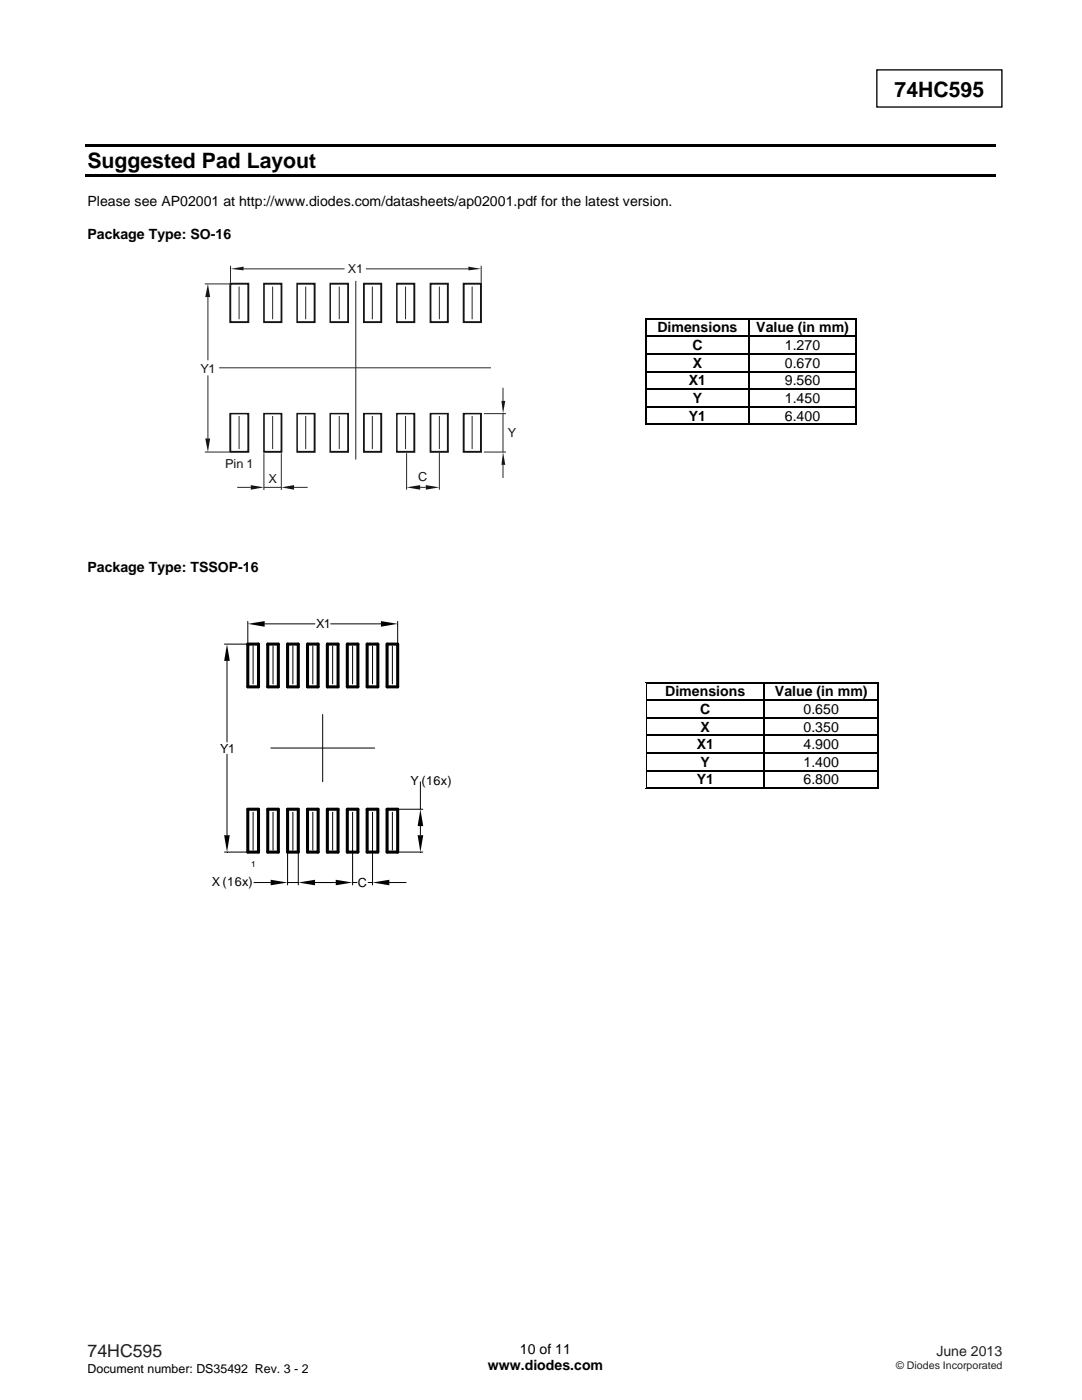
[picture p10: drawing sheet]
<svg xmlns="http://www.w3.org/2000/svg" width="216mm" height="279mm" viewBox="0 0 216 279" stroke-linecap="round" stroke-linejoin="round" font-family="sans-serif">
<path d="M175 13.9h24.9v7.5h-24.9z" fill="none" stroke="#000" stroke-width=".26"/>
<g fill="#000">
<path d="M16.9 28.7h181.7v.6h-181.7zM16.9 34.8h181.7v.5h-181.7zM128.7 63.5l.1 .3zM128.7 63.5l.2 .1zM128.7 67l.1 .3zM128.7 70.5l.1 .3zM128.7 74l.1 .3zM128.7 77.5l.1 .3zM128.9 63.7v.1zM128.9 67v.3zM128.9 70.5v.3zM128.9 74v.3z"/>
<path d="M128.9 77.5v.3zM149.4 63.8h.2zM149.4 63.5l.2 .1zM149.4 63.7l.2 .1zM149.4 67h.2v.3h-.2zM149.4 70.5h.2v.3h-.2zM149.4 74h.2v.3h-.2zM149.4 77.5h.2v.3h-.2zM170.7 63.5l.2 .1zM170.7 63.7l.1 .1zM170.7 67l.1 .3zM170.7 70.5l.1 .3z"/>
<path d="M170.7 74l.1 .3zM170.7 77.5l.1 .3zM170.8 63.5l.1 .3zM170.8 67l.1 .3zM170.8 70.5l.1 .3zM170.8 74l.1 .3zM170.8 77.5l.1 .3zM128.7 81l.1 .3zM128.7 84.7l.2 .1zM128.9 81v.3zM149.4 81h.2v.3h-.2zM170.7 81l.1 .3z"/>
<path d="M170.7 84.7l.2 .1zM170.7 84.6h.1zM170.8 81l.1 .3zM170.8 84.6l.1 .2zM128.9 136.1v.3zM128.9 136.1l.2 .1zM128.9 139.6v.3zM129 136.3l.1 .1zM129 139.6l.1 .3zM152.4 136.4h.2zM152.4 136.1l.2 .1zM152.4 136.3l.2 .1z"/>
<path d="M152.4 139.6h.2v.3h-.2zM175.1 136.1l.3 .1zM175.1 136.3l.1 .1zM175.1 139.6l.1 .3zM175.3 136.1l.1 .3zM175.3 139.6l.1 .3zM128.9 143.1v.3zM128.9 146.6v.3zM128.9 150.1v.3zM128.9 153.6v.3zM128.9 157.3l.2 .1zM129 143.1l.1 .3z"/>
<path d="M129 146.6l.1 .3zM129 150.1l.1 .3zM129 153.6l.1 .3zM129 157.2h.1zM152.4 143.1h.2v.3h-.2zM152.4 146.6h.2v.3h-.2zM152.4 150.1h.2v.3h-.2zM152.4 153.6h.2v.3h-.2zM175.1 143.1l.1 .3zM175.1 146.6l.1 .3zM175.1 150.1l.1 .3zM175.1 153.6l.1 .3z"/>
<path d="M175.1 157.3l.3 .1zM175.1 157.2h.1zM175.3 143.1l.1 .3zM175.3 146.6l.1 .3zM175.3 150.1l.1 .3zM175.3 153.6l.1 .3zM175.3 157.2l.1 .2z"/>
</g>
<g fill="none" stroke="#000" stroke-width=".2">
<path d="M128.7 63.8v3.2M128.7 67.3v3.2M128.7 70.8v3.2M128.7 74.3v3.2M128.7 77.8v3.2M128.9 63.8v3.2M128.9 67.3v3.2M128.9 70.8v3.2M128.9 74.3v3.2M128.9 77.8v3.2M128.9 63.5h20.5M128.9 63.7h20.5"/>
<path d="M149.6 63.5h21.1M149.6 63.7h21.1M170.7 63.8v3.2M170.7 67.3v3.2M170.7 70.8v3.2M170.7 74.3v3.2M170.7 77.8v3.2M170.9 63.8v3.2M170.9 67.3v3.2M170.9 70.8v3.2M170.9 74.3v3.2M170.9 77.8v3.2"/>
<path d="M128.7 81.3v3.5M128.9 81.3v3.3M128.9 84.6h20.5M149.6 84.6h21.1M170.7 84.8h-41.8M170.7 81.3v3.3M170.9 81.3v3.3M128.9 136.4v3.2M128.9 139.9v3.2M129.1 136.4v3.2M129.1 139.9v3.2M129.1 136.1h23.3"/>
<path d="M129.1 136.3h23.3M152.6 136.1h22.5M152.6 136.3h22.5M175.2 136.4v3.2M175.2 139.9v3.2M175.3 136.4v3.2M175.3 139.9v3.2M128.9 143.4v3.2M128.9 146.9v3.2M128.9 150.4v3.2M128.9 153.9v3.5M129.1 143.4v3.2"/>
<path d="M129.1 146.9v3.2M129.1 150.4v3.2M129.1 153.9v3.3M129.1 157.4h46M129.1 157.2h23.3M152.6 157.2h22.5M175.2 143.4v3.2M175.2 146.9v3.2M175.2 150.4v3.2M175.2 153.9v3.3M175.3 143.4v3.2M175.3 146.9v3.2"/>
<path d="M175.3 150.4v3.2M175.3 153.9v3.3"/>
</g>
<g fill="none" stroke="#000" stroke-width=".25">
<path d="M128.9 67.1h20.5M128.9 70.7h20.5M128.9 74.1h20.5M128.9 77.7h20.5M149.5 63.8v3.2M149.5 67.3v3.2M149.5 70.8v3.2M149.5 74.3v3.2M149.5 77.8v3.2M149.6 67.1h21.1M149.6 70.7h21.1M149.6 74.1h21.1"/>
<path d="M149.6 77.7h21.1M128.9 81.2h20.5M149.5 81.3v3.3M149.6 81.2h21.1M129.1 139.7h23.3M152.5 136.4v3.2M152.5 139.9v3.2M152.6 139.7h22.5M129.1 143.3h23.3M129.1 146.7h23.3M129.1 150.3h23.3M129.1 153.8h23.3"/>
<path d="M152.5 143.4v3.2M152.5 146.9v3.2M152.5 150.4v3.2M152.5 153.9v3.3M152.6 143.3h22.5M152.6 146.7h22.5M152.6 150.3h22.5M152.6 153.8h22.5"/>
</g>
<path d="M40.9 56.7h4.9M41.5 59.3v12.6M41.5 74.9v12.6M40.9 90.2h4.9" fill="none" stroke="#23282b" stroke-width=".2"/>
<g fill="#131516">
<path d="M41.5 56.7l.4 2.6h-.9z"/>
<path d="M41 87.5h.9l-.4 2.7z"/>
</g>
<path d="M46 53v3.4M48.6 53.7h20.1M73 53.7h20.5M96 53v3.4M43.7 73.4h54.3" fill="none" stroke="#23282b" stroke-width=".2"/>
<g fill="#131516">
<path d="M93.5 53.2l2.5 .5-2.5 .3z"/>
<path d="M46 53.7l2.6-.5v.8z"/>
</g>
<g fill="none" stroke="#23282b" stroke-width=".2">
<path d="M47.7 57.2v6.5M54.4 57.2v6.5M61 57.2v6.5M67.7 57.2v6.5M74.3 57.2v6.5M80.9 57.2v6.5M87.7 57.2v6.5M94.2 57.2v6.5M47.7 83v6.6M54.4 83v6.6M61 83v6.6M67.7 83v6.6"/>
<path d="M74.3 83v6.6M80.9 83v6.6M87.7 83v6.6M94.2 83v6.6"/>
</g>
<path d="M45.8 82.5h.3v7.7h-.3zM45.8 82.4h.2v.1h-.2zM46 82.4h3.5v.3h-3.5zM49.5 82.4h.2v.1h-.2zM49.4 82.5h.3v7.7h-.3zM49.5 90.2h.2v.2h-.2zM46 90h3.5v.4h-3.5zM45.8 90.2h.2v.2h-.2z" fill="#131516"/>
<path d="M71 56v35.7" fill="none" stroke="#23282b" stroke-width=".2"/>
<g fill="#131516">
<path d="M45.8 56.7h.3v7.5h-.3zM45.8 64.2h.2v.3h-.2zM46 64.1h3.5v.4h-3.5zM49.5 64.2h.2v.3h-.2zM49.4 56.7h.3v7.5h-.3zM49.5 56.4h.2v.3h-.2zM46 56.4h3.5v.4h-3.5zM45.8 56.4h.2v.3h-.2z"/>
<path d="M52.5 82.5h.3v7.7h-.3zM52.5 82.4h.2v.1h-.2zM52.7 82.4h3.4v.3h-3.4zM56.1 82.4h.2v.1h-.2zM56 82.5h.3v7.7h-.3zM56.1 90.2h.2v.2h-.2zM52.7 90h3.4v.4h-3.4zM52.5 90.2h.2v.2h-.2z"/>
<path d="M52.5 56.7h.3v7.5h-.3zM52.5 64.2h.2v.3h-.2zM52.7 64.1h3.4v.4h-3.4zM56.1 64.2h.2v.3h-.2zM56 56.7h.3v7.5h-.3zM56.1 56.4h.2v.3h-.2zM52.7 56.4h3.4v.4h-3.4zM52.5 56.4h.2v.3h-.2z"/>
<path d="M59.1 82.5h.3v7.7h-.3zM59.1 82.4h.2v.1h-.2zM59.3 82.4h3.4v.3h-3.4zM62.7 82.4h.3v.1h-.3zM62.6 82.5h.4v7.7h-.4zM62.7 90.2h.3v.2h-.3zM59.3 90h3.4v.4h-3.4zM59.1 90.2h.2v.2h-.2z"/>
<path d="M59.1 56.7h.3v7.5h-.3zM59.1 64.2h.2v.3h-.2zM59.3 64.1h3.4v.4h-3.4zM62.7 64.2h.3v.3h-.3zM62.6 56.7h.4v7.5h-.4zM62.7 56.4h.3v.3h-.3zM59.3 56.4h3.4v.4h-3.4zM59.1 56.4h.2v.3h-.2z"/>
<path d="M65.7 82.5h.3v7.7h-.3zM65.7 82.4h.2v.1h-.2zM65.9 82.4h3.6v.3h-3.6zM69.5 82.4h.1v.1h-.1zM69.3 82.5h.3v7.7h-.3zM69.5 90.2h.1v.2h-.1zM65.9 90h3.6v.4h-3.6zM65.7 90.2h.2v.2h-.2z"/>
<path d="M65.7 56.7h.3v7.5h-.3zM65.7 64.2h.2v.3h-.2zM65.9 64.1h3.6v.4h-3.6zM69.5 64.2h.1v.3h-.1zM69.3 56.7h.3v7.5h-.3zM69.5 56.4h.1v.3h-.1zM65.9 56.4h3.6v.4h-3.6zM65.7 56.4h.2v.3h-.2z"/>
<path d="M72.4 82.5h.4v7.7h-.4zM72.4 82.4h.2v.1h-.2zM72.6 82.4h3.4v.3h-3.4zM76 82.4h.3v.1h-.3zM75.9 82.5h.4v7.7h-.4zM76 90.2h.3v.2h-.3zM72.6 90h3.4v.4h-3.4zM72.4 90.2h.2v.2h-.2z"/>
<path d="M72.4 56.7h.4v7.5h-.4zM72.4 64.2h.2v.3h-.2zM72.6 64.1h3.4v.4h-3.4zM76 64.2h.3v.3h-.3zM75.9 56.7h.4v7.5h-.4zM76 56.4h.3v.3h-.3zM72.6 56.4h3.4v.4h-3.4zM72.4 56.4h.2v.3h-.2z"/>
<path d="M79 82.5h.3v7.7h-.3zM79 82.4h.2v.1h-.2zM79.2 82.4h3.4v.3h-3.4zM82.6 82.4h.3v.1h-.3zM82.5 82.5h.4v7.7h-.4zM82.6 90.2h.3v.2h-.3zM79.2 90h3.4v.4h-3.4zM79 90.2h.2v.2h-.2z"/>
<path d="M79 56.7h.3v7.5h-.3zM79 64.2h.2v.3h-.2zM79.2 64.1h3.4v.4h-3.4zM82.6 64.2h.3v.3h-.3zM82.5 56.7h.4v7.5h-.4zM82.6 56.4h.3v.3h-.3zM79.2 56.4h3.4v.4h-3.4zM79 56.4h.2v.3h-.2z"/>
<path d="M85.7 82.5h.4v7.7h-.4zM85.7 82.4h.2v.1h-.2zM85.9 82.4h3.5v.3h-3.5zM89.4 82.4h.2v.1h-.2zM89.2 82.5h.4v7.7h-.4zM89.4 90.2h.2v.2h-.2zM85.9 90h3.5v.4h-3.5zM85.7 90.2h.2v.2h-.2z"/>
<path d="M85.7 56.7h.4v7.5h-.4zM85.7 64.2h.2v.3h-.2zM85.9 64.1h3.5v.4h-3.5zM89.4 64.2h.2v.3h-.2zM89.2 56.7h.4v7.5h-.4zM89.4 56.4h.2v.3h-.2zM85.9 56.4h3.5v.4h-3.5zM85.7 56.4h.2v.3h-.2z"/>
<path d="M92.3 82.5h.4v7.7h-.4zM92.3 82.4h.2v.1h-.2zM92.5 82.4h3.5v.3h-3.5zM96 82.4h.2v.1h-.2zM95.8 82.5h.4v7.7h-.4zM96 90.2h.2v.2h-.2zM92.5 90h3.5v.4h-3.5zM92.3 90.2h.2v.2h-.2z"/>
<path d="M92.3 56.7h.4v7.5h-.4zM92.3 64.2h.2v.3h-.2zM92.5 64.1h3.5v.4h-3.5zM96 64.2h.2v.3h-.2zM95.8 56.7h.4v7.5h-.4zM96 56.4h.2v.3h-.2zM92.5 56.4h3.5v.4h-3.5zM92.3 56.4h.2v.3h-.2z"/>
</g>
<path d="M47.3 97.3h2.7M52.7 97.3h3.4M52.7 90.4v7.4M56.1 90.4v7.4M58.7 97.3h2.7" fill="none" stroke="#23282b" stroke-width=".2"/>
<g fill="#131516">
<path d="M56.1 97.3l2.6-.5v.9z"/>
<path d="M50 96.8l2.7 .5-2.7 .4z"/>
</g>
<path d="M81.1 90.4v7.3M83.8 97.3h1.2M87.7 90v7.7" fill="none" stroke="#23282b" stroke-width=".2"/>
<g fill="#131516">
<path d="M85 96.8l2.7 .5-2.7 .4z"/>
<path d="M81.1 97.3l2.7-.5v.9z"/>
</g>
<path d="M100.4 77.4v2.6M96.5 82.5h4.5M96.5 90.2h4.5M100.4 82.5v7.7M100.4 92.8v2.6" fill="none" stroke="#23282b" stroke-width=".2"/>
<g fill="#131516">
<path d="M100.1 80h.7l-.4 2.5z"/>
<path d="M100.4 90.2l.4 2.6h-.7z"/>
</g>
<g fill="none" stroke="#000" stroke-width=".2">
<path d="M44.8 128.5h4.4M45.3 131.9v16.2M49.4 124v4.3M50.5 128.9v7.6M52.8 124.5h10M54.5 128.9v7.6M58.4 128.9v7.6M62.4 128.9v7.6M66 124.5h10M66.4 128.9v7.6M70.4 128.9v7.6M74.3 128.9v7.6"/>
<path d="M78.3 128.9v7.6M79.4 124v4.3M45.3 150.5v16.2M54 149.3h20.8M64.4 142.6v13.4M83.9 156v5.5M44.8 170.1h4.4M50.5 162.1v7.6M50.7 176.1h3.3M54.5 162.1v7.6M57.4 176.1h2.1M57.4 170.3v6.3"/>
<path d="M58.4 162.1v7.6M59.5 170.3v6.3M62.4 162.1v7.6M62.9 176.1h4.1M66.4 162.1v7.6M70.4 162.1v7.6M70.4 169.9v6.7M70.4 176.1h.8M73.4 176.1h.9M74.3 162.1v7.6M74.3 169.9v6.7M77.7 176.1h3.3"/>
<path d="M78.3 162.1v7.6M79.4 161.5h5M79.4 170.1h5M83.9 164.9v1.8"/>
</g>
<g fill="none" stroke="#000" stroke-width=".61">
<path d="M49.4 128.5h2.2v8.6h-2.2zM53.4 128.5h2.1v8.6h-2.1zM57.4 128.5h2.1v8.6h-2.1zM61.4 128.5h2.1v8.6h-2.1zM65.3 128.5h2.2v8.6h-2.2zM69.3 128.5h2.1v8.6h-2.1zM73.3 128.5h2.1v8.6h-2.1zM77.2 128.5h2.2v8.6h-2.2zM49.4 161.5h2.2v8.6h-2.2zM53.4 161.5h2.1v8.6h-2.1zM57.4 161.5h2.1v8.6h-2.1zM61.4 161.5h2.1v8.6h-2.1z"/>
<path d="M65.3 161.5h2.2v8.6h-2.2zM69.3 161.5h2.1v8.6h-2.1zM73.3 161.5h2.1v8.6h-2.1zM77.2 161.5h2.2v8.6h-2.2z"/>
</g>
<path d="M45.3 128.5l.5 3.4h-1.1zM49.4 124.5l3.4-.5v1.1zM76 124l3.4 .5-3.4 .6zM44.7 166.7h1.1l-.5 3.4zM54 175.6l3.4 .5-3.4 .6zM59.5 176.1l3.4-.5v1.1zM67 175.6l3.4 .5-3.4 .6zM74.3 176.1l3.4-.5v1.1zM83.3 166.7h1.2l-.6 3.4zM83.9 161.5l.6 3.4h-1.2z" fill="#000"/>
<g font-size="4.2">
<text x="178.5" y="19.3">74HC595</text>
<text x="17.5" y="33.6">Suggested Pad Layout</text>
</g>
<text font-size="3.5" fill="#231f20" x="17.5" y="270.9">74HC595</text>
<g font-size="2.8">
<text x="17.5" y="41.2">Please see AP02001 at http://www.diodes.com/datasheets/ap02001.pdf for the latest version.</text>
<text x="17.5" y="47.7">Package Type: SO-16</text>
<text x="131.2" y="66.4">Dimensions</text>
<text x="138.2" y="69.9">C</text>
<text x="150.9" y="66.4">Value (in mm)</text>
<text x="156.6" y="69.9">1.270</text>
<text x="137.4" y="76.9">X1</text>
<text x="138.2" y="73.4">X</text>
<text x="156.6" y="76.9">9.560</text>
<text x="156.6" y="73.4">0.670</text>
<text x="137.4" y="83.9">Y1</text>
<text x="138.2" y="80.4">Y</text>
<text x="156.6" y="83.9">6.400</text>
<text x="156.6" y="80.4">1.450</text>
<text x="17.5" y="114.2">Package Type: TSSOP-16</text>
<text x="132.7" y="139">Dimensions</text>
<text x="139.7" y="142.5">C</text>
<text x="154.6" y="139">Value (in mm)</text>
<text x="160.3" y="142.5">0.650</text>
<text x="139" y="149.5">X1</text>
<text x="139.8" y="146">X</text>
<text x="160.3" y="149.5">4.900</text>
<text x="160.3" y="146">0.350</text>
<text x="139.8" y="153">Y</text>
<text x="160.3" y="153">1.400</text>
<text x="139" y="156.5">Y1</text>
<text x="160.3" y="156.5">6.800</text>
<text x="97.3" y="273.5">www.diodes.com</text>
<text x="103.7" y="270.2">10 of 11</text>
</g>
<text font-size="2.8" fill="#231f20" x="186.8" y="270.6">June 2013</text>
<g font-size="2.5" fill="#131516">
<text x="69.4" y="54.4">X1</text>
<text x="40" y="74.4">Y1</text>
<text x="101.3" y="87.3">Y</text>
<text x="44.9" y="93.4">Pin 1</text>
<text x="83.5" y="96">C</text>
<text x="53.6" y="96.4">X</text>
</g>
<g font-size="2.5">
<text x="63.1" y="125.4">X1</text>
<text x="44" y="150.2">Y1</text>
<text x="81.9" y="156.7">Y (16x)</text>
<text x="42.3" y="176.8">X (16x)</text>
<text x="71.4" y="177">C</text>
<text x="17.5" y="274">Document number: DS35492 Rev. 3 - 2</text>
</g>
<text font-size="2.1" fill="#231f20" x="178.8" y="273.2">© Diodes Incorporated</text>
<text font-size="1.7" x="50.1" y="172.9">1</text>
</svg>
